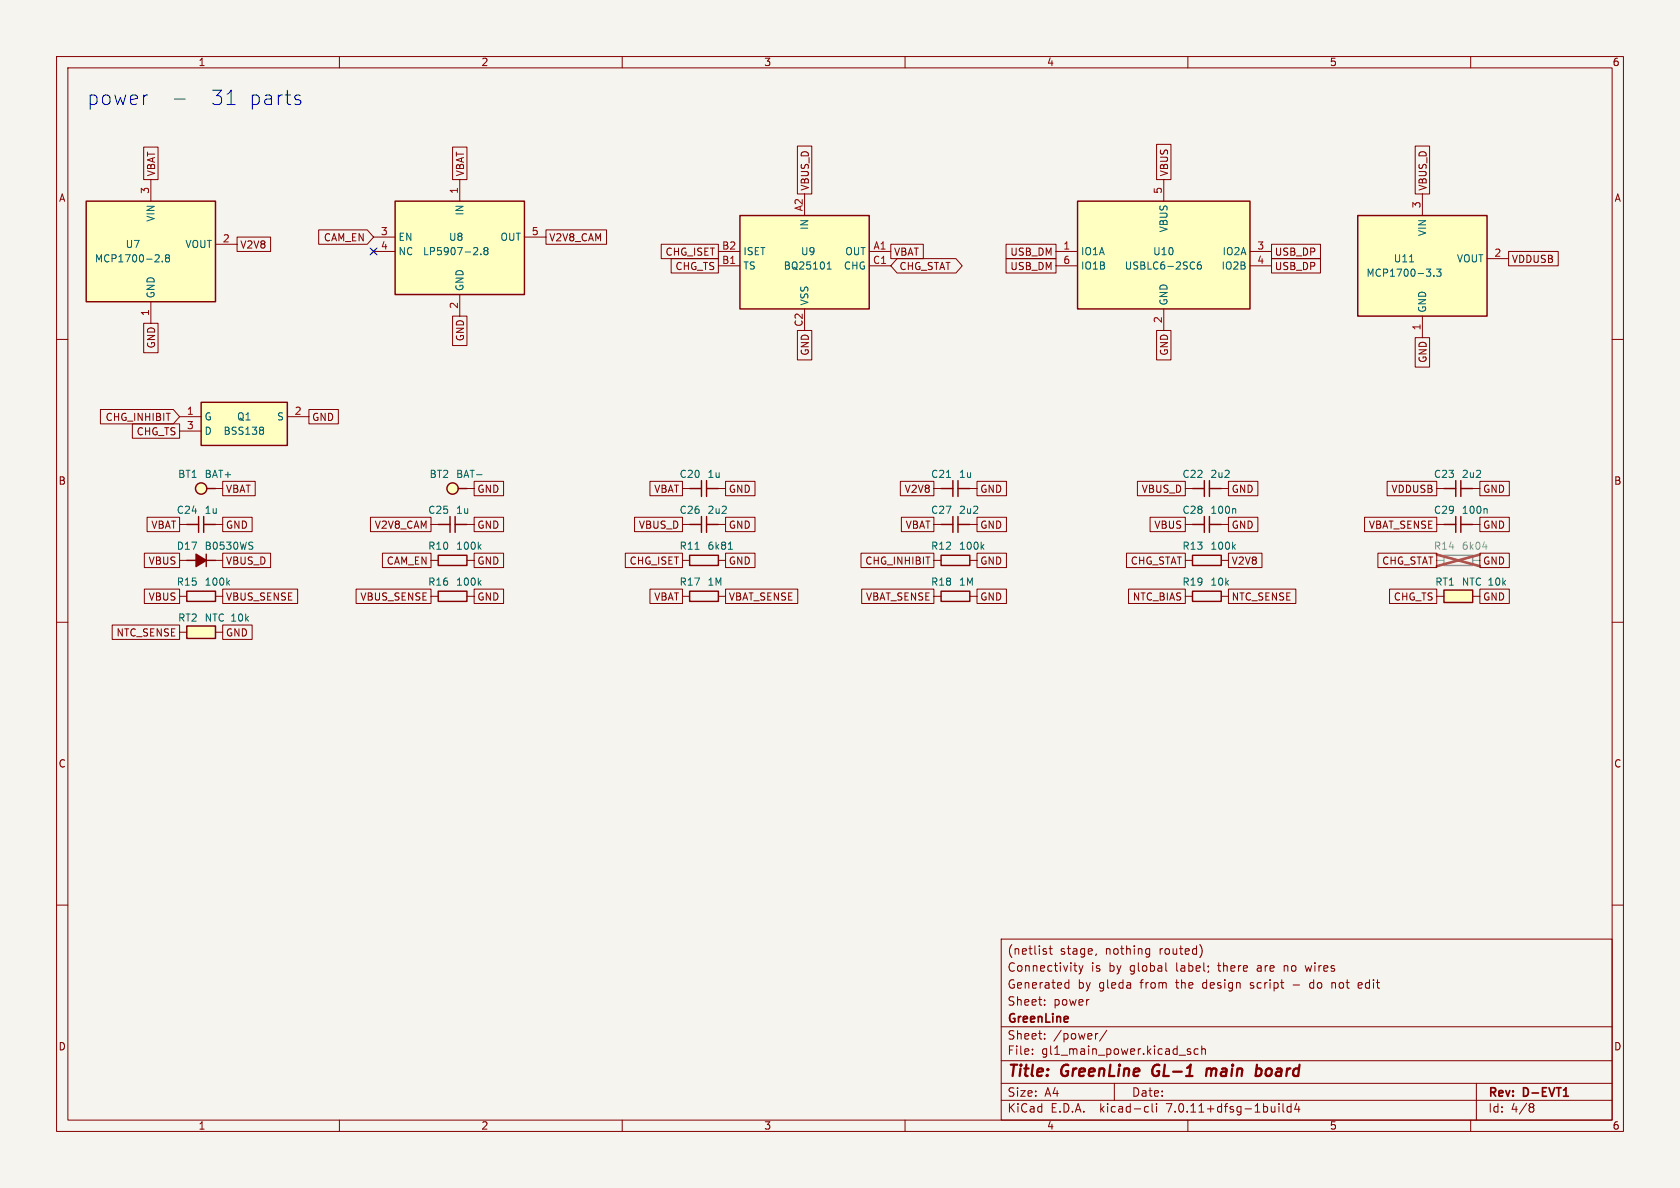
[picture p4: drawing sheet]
<svg xmlns="http://www.w3.org/2000/svg" width="297mm" height="210mm" viewBox="0 0 297 210" stroke-linecap="round" stroke-linejoin="round" font-family="sans-serif">
<path d="M0 0h297v210h-297z" fill="#f5f4ef" stroke="#f5f4ef" stroke-width=".18"/>
<g fill="none" stroke="#840000" stroke-width=".18">
<path d="M10 10h277v190h-277zM12 12h273v186h-273zM60 10v2M110 10v2M160 10v2M210 10v2M260 10v2M25.4 26h2.5v5.8h-2.5zM26.7 31.8v3.8M80 26h2.6v5.8h-2.6zM81.3 31.8v3.8M141 25.8h2.5v8.5h-2.5z"/>
<path d="M142.2 34.3v3.8M204.5 25.5h2.5v6.3h-2.5zM205.7 31.8v3.8M250.2 25.8h2.5v8.5h-2.5zM251.5 34.3v3.8M10 60h2M25.4 57.2h2.5v5.2h-2.5zM26.7 53.3v3.9M38.1 43.2h3.8M41.9 41.9h5.9v2.6h-5.9zM56.3 40.6h8.6l1.1 1.3-1.1 1.3h-8.6zM65.7 44.1l.7 .7"/>
<path d="M66 41.9h3.8M66 44.5h3.8M66.4 44.1l-.7 .7M80 55.9h2.6v5.2h-2.6zM81.3 52.1v3.8M92.7 41.9h3.8M96.5 40.6h10.7v2.6h-10.7zM116.9 43.2h10.1v2.5h-10.1zM118.7 45.7h8.3v2.6h-8.3zM127 44.5h3.8M127 47h3.8M141 58.4h2.5v5.2h-2.5z"/>
<path d="M142.2 54.6v3.8M153.7 44.5h3.8M153.7 47h3.8M157.5 43.2h5.7v2.5h-5.7zM158.6 45.7h10.4l1.1 1.3-1.1 1.3h-10.4l-1.1-1.3zM177.9 45.7h8.8v2.6h-8.8zM177.9 43.2h8.8v2.5h-8.8zM186.7 44.5h3.8M186.7 47h3.8M204.5 58.4h2.5v5.2h-2.5zM205.7 54.6v3.8M221 44.5h3.8"/>
<path d="M221 47h3.8M224.8 45.7h8.6v2.6h-8.6zM224.8 43.2h8.6v2.5h-8.6zM250.2 59.7h2.5v5.2h-2.5zM251.5 55.9v3.8M262.9 45.7h3.8M266.7 44.4h8.8v2.6h-8.8zM285 60h2M17.8 72.4h12.8l1.1 1.3-1.1 1.2h-12.8zM23.4 74.9h8.3v2.6h-8.3zM31.7 73.7h3.9M31.7 76.2h3.9"/>
<path d="M50.8 73.7h3.8M54.6 72.4h5.2v2.5h-5.2zM25.5 97.8h6.2v2.5h-6.2zM26 91.4h5.7v2.6h-5.7zM31.7 99.1h1.3M31.7 92.7h1.3M38.1 99.1h1.3M38.1 86.4h1.3M38.1 92.7h1.3M39.4 91.4h5.2v2.6h-5.2zM39.4 85.1h5.7v2.5h-5.7zM39.4 97.8h8.4v2.5h-8.4z"/>
<path d="M65.5 91.4h10.7v2.6h-10.7zM67.6 97.8h8.6v2.5h-8.6zM76.2 99.1h1.3M76.2 92.7h1.3M82.5 99.1h1.3M82.5 86.4h1.3M82.5 92.7h1.3M83.8 97.8h5.2v2.5h-5.2zM83.8 91.4h5.2v2.6h-5.2zM83.8 85.1h5.2v2.5h-5.2zM110.5 97.8h10.1v2.5h-10.1zM112.2 91.4h8.4v2.6h-8.4z"/>
<path d="M114.9 85.1h5.7v2.5h-5.7zM120.6 99.1h1.3M120.6 86.4h1.3M120.6 92.7h1.3M127 99.1h1.3M127 86.4h1.3M127 92.7h1.3M128.3 91.4h5.2v2.6h-5.2zM128.3 97.8h5.2v2.5h-5.2zM128.3 85.1h5.2v2.5h-5.2zM152.2 97.8h12.9v2.5h-12.9zM159.2 85.1h5.9v2.5h-5.9z"/>
<path d="M159.4 91.4h5.7v2.6h-5.7zM165.1 99.1h1.3M165.1 86.4h1.3M165.1 92.7h1.3M171.4 99.1h1.3M171.4 86.4h1.3M171.4 92.7h1.3M172.7 85.1h5.2v2.5h-5.2zM172.7 97.8h5.2v2.5h-5.2zM172.7 91.4h5.2v2.6h-5.2zM199.1 97.8h10.4v2.5h-10.4zM201.1 85.1h8.4v2.5h-8.4z"/>
<path d="M203.3 91.4h6.2v2.6h-6.2zM209.5 99.1h1.3M209.5 86.4h1.3M209.5 92.7h1.3M215.9 99.1h1.3M215.9 86.4h1.3M215.9 92.7h1.3M217.2 97.8h5.9v2.5h-5.9zM217.2 91.4h5.2v2.6h-5.2zM217.2 85.1h5.2v2.5h-5.2zM241.2 91.4h12.8v2.6h-12.8zM243.6 97.8h10.4v2.5h-10.4z"/>
<path d="M245.2 85.1h8.8v2.5h-8.8zM254 86.4h1.3M254 92.7h1.3M260.3 86.4h1.3M260.3 92.7h1.3M261.6 91.4h5.2v2.6h-5.2zM261.6 85.1h5.2v2.5h-5.2zM261.6 97.8h5.2v2.5h-5.2zM10 110h2M19.8 110.5h11.9v2.5h-11.9zM25.5 104.1h6.2v2.6h-6.2zM31.7 105.4h1.3"/>
<path d="M31.7 111.8h1.3M38.1 105.4h1.3M38.1 111.8h1.3M39.4 110.5h5.2v2.5h-5.2zM39.4 104.1h13.2v2.6h-13.2zM63 104.1h13.2v2.6h-13.2zM76.2 105.4h1.3M82.5 105.4h1.3M83.8 104.1h5.2v2.6h-5.2zM114.9 104.1h5.7v2.6h-5.7zM120.6 105.4h1.3M127 105.4h1.3"/>
<path d="M128.3 104.1h12.7v2.6h-12.7zM152.3 104.1h12.8v2.6h-12.8zM165.1 105.4h1.3M171.4 105.4h1.3M172.7 104.1h5.2v2.6h-5.2zM199.5 104.1h10v2.6h-10zM209.5 105.4h1.3M215.9 105.4h1.3M217.2 104.1h11.9v2.6h-11.9zM245.7 104.1h8.3v2.6h-8.3zM254 105.4h1.3M260.3 105.4h1.3"/>
<path d="M261.6 104.1h5.2v2.6h-5.2zM285 110h2M10 160h2M285 160h2M177 166h108v32h-108zM184.7 176.8v.1M184.7 177.6v.1M184.8 168.2l.2 .2-.2 .3M184.8 167.7l.2 .1M185.5 167.7h.5M185.7 167.2v1.3l.3 .2M188.4 174.6h.6"/>
<path d="M188.4 173.8h.6M189 173.2v1.5M189.8 170.7h.6M190 171.5l.4 .2M190.7 170.7l.4 1M191.1 171.7l-.1 .4-.3 .1M191.5 170.7l-.4 1M193.8 168.6l-.1 .3M202.8 167.7l.4 .1M203.2 168.6l-.4 .1M203.2 167.7v1.2l-.1 .2-.4 .1M206.1 170.2v1.3l.2 .2"/>
<path d="M212.3 167.3l.2 .7-.2 1M227 170.7v1M227.1 170.8h-.1M228.6 174.1h1.1M230.7 170.7l.3 1M231.8 173.7l-.3 .3v.4l.3 .3M235.5 173.7v1M235.9 173.7l-.4 .1M240.7 173.8l-.4-.1-.2 .2 .1 .7h.5M240.8 174.1l-.7 .1M60 198v2M110 198v2"/>
<path d="M160 198v2M177 194.5h108M177 191.5h108M177 187.5h108M177 181.5h108M182.5 186.3v.1M182.5 185.5v.1M184.7 183.6v.1M184.7 182.8v.1M194.1 182.7l-.3 .1M195.7 182.1l-1.3 2M197 191.5v3"/>
<path d="M202.6 195.6l.4 .1M203 196.5l-.4 .1M203.7 195.1v1.3l.2 .2M204.5 195.1v.1M204.5 195.6v1M210 198v2M210.5 185.5l-.4-.1-.2 .2 .1 .2 .5 .2v.3h-.6M211.8 185.5l-.4-.1-.3 .3v.4l.1 .2h.6M212.5 185.5l.2-.1 .3 .1 .1 .9M212.5 184.9v1.5M226.1 195.1v.1M226.1 195.6v1"/>
<path d="M226.8 195.1v1.3l.2 .2M228.2 195.7l-.4-.1-.3 .3v.4l.2 .2h.5M228.2 195.1v1.5M229.2 195l-.3 1.1h.9M229.6 195.6v1M260 198v2M261 191.5v6.5M270.6 195.1h.3l.3 .3-.3 .3M270.6 195.7h.3M270.9 195.7l.2 .2 .1 .4-.3 .3h-.3"/>
</g>
<path d="M276.4 193.8h.9" fill="none" stroke="#840000" stroke-width=".3"/>
<path d="M204 188.5a1.27 1.27 0 0 0 0 1.6M213.4 188.9l-.2 1.3M214.1 189a.57 .57 0 0 0-.8 .1M214.2 189.2l-.1 1M222.3 188.9h.4l.3 .2v.7a.66 .66 0 0 1-.8 .4" fill="none" stroke="#840000" stroke-width=".4"/>
<g fill="none" stroke="#840000" stroke-width=".25">
<path d="M15.2 35.6h22.9v17.7h-22.9zM69.8 35.6h22.9v16.5h-22.9zM130.8 38.1h22.9v16.5h-22.9zM190.5 35.6h30.5v19h-30.5zM240 38.1h22.9v17.8h-22.9zM35.6 71.1h15.2v7.6h-15.2zM33 92.7h2.1M33 99.1h1.7M35.1 91.3v2.8M36 92.7h2.1M36 91.3v2.8M36.5 99.1h1.6"/>
<path d="M36.5 98v2.2M36.6 86.4h1.5M77.5 98.2h5v1.8h-5zM77.5 92.7h2.1M79.6 91.3v2.8M80.5 92.7h2M80.5 91.3v2.8M81 86.4h1.5M121.9 98.2h5.1v1.8h-5.1zM121.9 86.4h2.1M121.9 92.7h2.1M124 85v2.8"/>
<path d="M124 91.3v2.8M124.9 86.4h2.1M124.9 92.7h2.1M124.9 85v2.8M124.9 91.3v2.8M166.4 98.2h5v1.8h-5zM166.4 86.4h2.1M166.4 92.7h2.1M168.5 85v2.8M168.5 91.3v2.8M169.4 86.4h2M169.4 92.7h2"/>
<path d="M169.4 85v2.8M169.4 91.3v2.8M210.8 98.2h5.1v1.8h-5.1zM210.8 86.4h2.1M210.8 92.7h2.1M212.9 85v2.8M212.9 91.3v2.8M213.8 86.4h2.1M213.8 85v2.8M213.8 91.3v2.8M213.8 92.7h2.1M255.3 86.4h2.1"/>
<path d="M255.3 92.7h2.1M257.4 85v2.8M257.4 91.3v2.8M258.3 86.4h2M258.3 92.7h2M258.3 85v2.8M258.3 91.3v2.8M33 110.7h5.1v2.2h-5.1zM33 104.5h5.1v1.8h-5.1zM77.5 104.5h5v1.8h-5zM121.9 104.5h5.1v1.8h-5.1zM166.4 104.5h5v1.8h-5z"/>
<path d="M210.8 104.5h5.1v1.8h-5.1zM255.3 104.3h5v2.2h-5z"/>
<circle cx="35.6" cy="86.4" r="1"/>
<circle cx="80" cy="86.4" r="1"/>
</g>
<g fill="none" stroke="#006464" stroke-width=".18">
<path d="M27.4 46.3h.8M28.1 45.2v.4M28.7 46.2v.1M29.5 45.6l-.3-.3 .3-.3h.2l.3 .3-.3 .3M29.5 45.6l-.3 .2 .1 .4 .2 .1 .3-.1 .2-.1v-.3l-.3-.2M29.5 45.6h.2M84.3 43.8l.2 .2-.1 .3-.7 .7h.8M85 44.9v.1M85.8 44.3l-.3 .2 .1 .4 .2 .1h.3l.2-.2v-.3l-.3-.2M85.8 44.3l-.3-.2 .3-.3h.2l.3 .2-.3 .3M85.8 44.3h.2M146.2 47.6h.8"/>
<path d="M146.2 46.7l.4-.4v1.3M212.3 46.3l-.4 .1a.85 .85 0 0 0 0 1.2l.4-.2 .1-.4-.2-.2h-.4l-.1 .2M249.2 46.3h.7M252.2 47.6h.7l-.4 .5M252.9 48.2v.5M253.5 48.7v.1M254 47.6h.8l-.5 .5 .4 .1v.5l-.2 .1-.5-.1M46.4 75.5l.2 .3-.2 .3 .2 .2v.2l-.2 .3M44.5 96.5l.2 .2-.2 .4M44.5 95.8l.2 .1M84.3 83.9h.9M84.7 96.6l.3 .5"/>
<path d="M85 96.3l-.4 .4M122.9 97.1h.7M128.8 97.1h.7M129 96l.1-.2v1.3M167.3 84.4h.7M173.6 96.6l.3 .5M173.9 96.3l-.4 .4M218 96.6l.4 .5M218.3 89.9l.2 .2v.6M218.4 96.3l-.5 .4M262.7 89.9l.2 .2v.6M40.2 103l.4 .4"/>
<path d="M40.6 102.6l-.5 .5M84.7 103l.3 .4M85 102.6l-.4 .5"/>
</g>
<g fill="#ffffc2" stroke="#ffffc2" stroke-width=".18">
<path d="M69.8 35.6h22.9v16.5h-22.9z"/>
<path d="M255.3 104.3h5v2.2h-5z"/>
<path d="M15.2 35.6h22.9v17.7h-22.9z"/>
<path d="M35.6 71.1h15.2v7.6h-15.2z"/>
<path d="M33 110.7h5.1v2.2h-5.1z"/>
<path d="M130.8 38.1h22.9v16.5h-22.9z"/>
<path d="M240 38.1h22.9v17.8h-22.9z"/>
<path d="M190.5 35.6h30.5v19h-30.5z"/>
<circle cx="35.6" cy="86.4" r="1"/>
<circle cx="80" cy="86.4" r="1"/>
</g>
<path d="M255.3 98.2h5v1.8h-5z" fill="none" stroke="#9c9b98" stroke-width=".25"/>
<path d="M254 99.1h1.3M260.3 99.1h1.3" fill="none" stroke="#9c9b98" stroke-width=".18"/>
<path d="M262.1 96.7h.8" fill="none" stroke="#939391" stroke-width=".18"/>
<path d="M254 98l7.6 2.1M261.6 98l-7.6 2.1" fill="none" stroke="#eb3a3d" stroke-width=".46"/>
<path d="M34.7 98l1.8 1.1-1.8 1.1z" fill="#840000" stroke="#840000" stroke-width=".25"/>
<path d="M30.8 17.5h2M40.1 18.5h1.5M52.5 17.6l.6 .2 .1 .3-.4 .4h-.4M52.5 16.8l.6 .1" fill="none" stroke="#0000c2" stroke-width=".18"/>
<path d="M65.4 43.8l1.2 1.3M66.6 43.8l-1.2 1.3" fill="none" stroke="#000084" stroke-width=".18"/>
<g font-size="3.5" fill="#0000c2">
<text x="15.2" y="18.8">power</text>
<text x="36.9" y="18.8">31</text>
<text x="43.7" y="18.8">parts</text>
</g>
<g font-size="2.8" fill="#840000">
<text x="178" y="190.9">Title:</text>
<text x="187.7" y="190.9">GreenLine</text>
<text x="204.6" y="190.9">GL-1</text>
<text x="214.9" y="190.9">main</text>
<text x="224.4" y="190.9">board</text>
</g>
<g font-size="2.1" fill="#840000">
<text x="178" y="172">Connectivity</text>
<text x="178" y="169">(netlist</text>
<text x="187.4" y="169">stage,</text>
<text x="192.9" y="172">is</text>
<text x="195.5" y="169">nothing</text>
<text x="196.1" y="172">by</text>
<text x="199.9" y="172">global</text>
<text x="205.1" y="169">routed)</text>
<text x="208.2" y="172">label;</text>
<text x="215.8" y="172">there</text>
<text x="222.8" y="172">are</text>
<text x="227.7" y="172">no</text>
<text x="231.7" y="172">wires</text>
<text x="178" y="178">Sheet:</text>
<text x="178" y="175">Generated</text>
<text x="186.2" y="178">power</text>
<text x="190.5" y="175">by</text>
<text x="194.3" y="175">gleda</text>
<text x="201.8" y="175">from</text>
<text x="208.2" y="175">the</text>
<text x="213" y="175">design</text>
<text x="221.6" y="175">script</text>
<text x="232.4" y="175">do</text>
<text x="236.4" y="175">not</text>
<text x="241.3" y="175">edit</text>
<text x="178" y="184">Sheet:</text>
<text x="178" y="181.2">GreenLine</text>
<text x="186.2" y="184">/power/</text>
<text x="178" y="186.7">File:</text>
<text x="184.1" y="186.7">gl1_main_power.kicad_sch</text>
<text x="178" y="196.9">KiCad</text>
<text x="178" y="194.1">Size:</text>
<text x="184.7" y="194.1">A4</text>
<text x="185.7" y="196.9">E.D.A.</text>
<text x="194.6" y="196.9">kicad-cli</text>
<text x="200" y="194.1">Date:</text>
<text x="206.5" y="196.9">7.0.11+dfsg-1build4</text>
<text x="263" y="194.3">Rev:</text>
<text x="263" y="196.9">Id:</text>
<text x="267.1" y="196.9">4/8</text>
<text x="269.4" y="194.3">D-EVT1</text>
</g>
<g font-size="1.8" fill="#840000">
<text x="35" y="11.9">1</text>
<text x="85" y="11.9">2</text>
<text x="135" y="11.9">3</text>
<text x="185" y="11.9">4</text>
<text x="235" y="11.9">5</text>
<text x="285" y="11.9">6</text>
<text x="10.3" y="35.9">A</text>
<text x="27.6" y="31.3" transform="rotate(-90 27.6 31.3)">VBAT</text>
<text x="82.2" y="31.3" transform="rotate(-90 82.2 31.3)">VBAT</text>
<text x="143.2" y="33.8" transform="rotate(-90 143.2 33.8)">VBUS_D</text>
<text x="206.7" y="31.3" transform="rotate(-90 206.7 31.3)">VBUS</text>
<text x="252.4" y="33.8" transform="rotate(-90 252.4 33.8)">VBUS_D</text>
<text x="285.3" y="35.9">A</text>
<text x="42.4" y="44.1">V2V8</text>
<text x="57.2" y="42.9">CAM_EN</text>
<text x="97" y="42.9">V2V8_CAM</text>
<text x="117.6" y="45.4">CHG_ISET</text>
<text x="119.3" y="47.9">CHG_TS</text>
<text x="158" y="45.4">VBAT</text>
<text x="158.9" y="47.9">CHG_STAT</text>
<text x="178.5" y="47.9">USB_DM</text>
<text x="178.5" y="45.4">USB_DM</text>
<text x="225.3" y="47.9">USB_DP</text>
<text x="225.3" y="45.4">USB_DP</text>
<text x="267.2" y="46.7">VDDUSB</text>
<text x="27.6" y="61.7" transform="rotate(-90 27.6 61.7)">GND</text>
<text x="82.2" y="60.4" transform="rotate(-90 82.2 60.4)">GND</text>
<text x="143.2" y="63" transform="rotate(-90 143.2 63)">GND</text>
<text x="206.7" y="63" transform="rotate(-90 206.7 63)">GND</text>
<text x="252.4" y="64.2" transform="rotate(-90 252.4 64.2)">GND</text>
<text x="18.6" y="74.6">CHG_INHIBIT</text>
<text x="24.1" y="77.2">CHG_TS</text>
<text x="55.1" y="74.6">GND</text>
<text x="10.3" y="85.9">B</text>
<text x="39.8" y="87.3">VBAT</text>
<text x="84.3" y="87.3">GND</text>
<text x="115.6" y="87.3">VBAT</text>
<text x="128.7" y="87.3">GND</text>
<text x="159.8" y="87.3">V2V8</text>
<text x="173.2" y="87.3">GND</text>
<text x="201.7" y="87.3">VBUS_D</text>
<text x="217.6" y="87.3">GND</text>
<text x="245.9" y="87.3">VDDUSB</text>
<text x="262.1" y="87.3">GND</text>
<text x="285.3" y="85.9">B</text>
<text x="26.7" y="93.7">VBAT</text>
<text x="39.8" y="93.7">GND</text>
<text x="66.1" y="93.7">V2V8_CAM</text>
<text x="84.3" y="93.7">GND</text>
<text x="112.8" y="93.7">VBUS_D</text>
<text x="128.7" y="93.7">GND</text>
<text x="160" y="93.7">VBAT</text>
<text x="173.2" y="93.7">GND</text>
<text x="204" y="93.7">VBUS</text>
<text x="217.6" y="93.7">GND</text>
<text x="241.9" y="93.7">VBAT_SENSE</text>
<text x="262.1" y="93.7">GND</text>
<text x="26.2" y="100">VBUS</text>
<text x="39.8" y="100">VBUS_D</text>
<text x="68.3" y="100">CAM_EN</text>
<text x="84.3" y="100">GND</text>
<text x="111.2" y="100">CHG_ISET</text>
<text x="128.7" y="100">GND</text>
<text x="152.9" y="100">CHG_INHIBIT</text>
<text x="173.2" y="100">GND</text>
<text x="199.8" y="100">CHG_STAT</text>
<text x="217.6" y="100">V2V8</text>
<text x="244.2" y="100">CHG_STAT</text>
<text x="262.1" y="100">GND</text>
<text x="26.2" y="106.4">VBUS</text>
<text x="39.8" y="106.4">VBUS_SENSE</text>
<text x="63.6" y="106.4">VBUS_SENSE</text>
<text x="84.3" y="106.4">GND</text>
<text x="115.6" y="106.4">VBAT</text>
<text x="128.7" y="106.4">VBAT_SENSE</text>
<text x="153" y="106.4">VBAT_SENSE</text>
<text x="173.2" y="106.4">GND</text>
<text x="200.2" y="106.4">NTC_BIAS</text>
<text x="217.6" y="106.4">NTC_SENSE</text>
<text x="246.3" y="106.4">CHG_TS</text>
<text x="262.1" y="106.4">GND</text>
<text x="20.5" y="112.7">NTC_SENSE</text>
<text x="39.8" y="112.7">GND</text>
<text x="10.3" y="135.9">C</text>
<text x="285.3" y="135.9">C</text>
<text x="10.3" y="185.9">D</text>
<text x="285.3" y="185.9">D</text>
<text x="35" y="199.9">1</text>
<text x="85" y="199.9">2</text>
<text x="135" y="199.9">3</text>
<text x="185" y="199.9">4</text>
<text x="235" y="199.9">5</text>
<text x="285" y="199.9">6</text>
</g>
<g font-size="1.8" fill="#a90000">
<text x="26.4" y="34.4" transform="rotate(-90 26.4 34.4)">3</text>
<text x="81" y="34.4" transform="rotate(-90 81 34.4)">1</text>
<text x="205.5" y="34.4" transform="rotate(-90 205.5 34.4)">5</text>
<text x="67.2" y="41.7">3</text>
<text x="93.9" y="41.7">5</text>
<text x="142" y="37.4" transform="rotate(-90 142 37.4)">A2</text>
<text x="251.2" y="36.9" transform="rotate(-90 251.2 36.9)">3</text>
<text x="39.3" y="42.9">2</text>
<text x="67.2" y="44.2">4</text>
<text x="127.6" y="46.7">B1</text>
<text x="127.6" y="44.2">B2</text>
<text x="154.2" y="46.7">C1</text>
<text x="154.3" y="44.2">A1</text>
<text x="187.9" y="44.2">1</text>
<text x="187.9" y="46.7">6</text>
<text x="222.2" y="44.2">3</text>
<text x="222.2" y="46.7">4</text>
<text x="264.1" y="45.5">2</text>
<text x="26.4" y="56" transform="rotate(-90 26.4 56)">1</text>
<text x="81" y="54.7" transform="rotate(-90 81 54.7)">2</text>
<text x="142" y="57.9" transform="rotate(-90 142 57.9)">C2</text>
<text x="205.5" y="57.2" transform="rotate(-90 205.5 57.2)">2</text>
<text x="251.2" y="58.5" transform="rotate(-90 251.2 58.5)">1</text>
<text x="32.9" y="73.4">1</text>
<text x="32.9" y="75.9">3</text>
<text x="52" y="73.4">2</text>
</g>
<g font-size="1.8" fill="#006464">
<text x="27.5" y="39.3" transform="rotate(-90 27.5 39.3)">VIN</text>
<text x="82.1" y="38.2" transform="rotate(-90 82.1 38.2)">IN</text>
<text x="143.1" y="40.7" transform="rotate(-90 143.1 40.7)">IN</text>
<text x="206.6" y="41.2" transform="rotate(-90 206.6 41.2)">VBUS</text>
<text x="252.3" y="41.8" transform="rotate(-90 252.3 41.8)">VIN</text>
<text x="16.7" y="46.6">MCP1700-2.8</text>
<text x="22.1" y="44">U7</text>
<text x="32.7" y="44">VOUT</text>
<text x="70.4" y="42.8">EN</text>
<text x="70.4" y="45.3">NC</text>
<text x="74.7" y="45.3">LP5907-2.8</text>
<text x="79.3" y="42.8">U8</text>
<text x="88.4" y="42.8">OUT</text>
<text x="131.3" y="47.9">TS</text>
<text x="131.3" y="45.3">ISET</text>
<text x="138.4" y="47.9">BQ25101</text>
<text x="141.5" y="45.3">U9</text>
<text x="149.1" y="47.9">CHG</text>
<text x="149.3" y="45.3">OUT</text>
<text x="191" y="45.3">IO1A</text>
<text x="191" y="47.9">IO1B</text>
<text x="198.7" y="47.9">USBLC6-2SC6</text>
<text x="203.8" y="45.3">U10</text>
<text x="215.9" y="47.9">IO2B</text>
<text x="216" y="45.3">IO2A</text>
<text x="246.3" y="46.6">U11</text>
<text x="257.5" y="46.6">VOUT</text>
<text x="27.5" y="52.8" transform="rotate(-90 27.5 52.8)">GND</text>
<text x="82.1" y="51.6" transform="rotate(-90 82.1 51.6)">GND</text>
<text x="241.5" y="49.1">MCP1700-3.3</text>
<text x="143.1" y="54.1" transform="rotate(-90 143.1 54.1)">VSS</text>
<text x="206.6" y="54.1" transform="rotate(-90 206.6 54.1)">GND</text>
<text x="252.3" y="55.4" transform="rotate(-90 252.3 55.4)">GND</text>
<text x="36.1" y="74.5">G</text>
<text x="36.1" y="77.1">D</text>
<text x="39.4" y="77.1">BSS138</text>
<text x="41.8" y="74.5">Q1</text>
<text x="48.9" y="74.5">S</text>
<text x="31.4" y="84.7">BT1</text>
<text x="36.1" y="84.7">BAT+</text>
<text x="75.8" y="84.7">BT2</text>
<text x="80.5" y="84.7">BAT-</text>
<text x="120.1" y="84.7">C20</text>
<text x="125" y="84.7">1u</text>
<text x="164.5" y="84.7">C21</text>
<text x="169.4" y="84.7">1u</text>
<text x="209" y="84.7">C22</text>
<text x="213.9" y="84.7">2u2</text>
<text x="253.4" y="84.7">C23</text>
<text x="258.3" y="84.7">2u2</text>
<text x="31.2" y="91">C24</text>
<text x="36.1" y="91">1u</text>
<text x="75.6" y="91">C25</text>
<text x="80.5" y="91">1u</text>
<text x="120.1" y="91">C26</text>
<text x="125" y="91">2u2</text>
<text x="164.5" y="91">C27</text>
<text x="169.4" y="91">2u2</text>
<text x="209" y="91">C28</text>
<text x="213.9" y="91">100n</text>
<text x="253.4" y="91">C29</text>
<text x="258.3" y="91">100n</text>
<text x="31.2" y="97.4">D17</text>
<text x="36.1" y="97.4">B0530WS</text>
<text x="75.6" y="97.4">R10</text>
<text x="80.5" y="97.4">100k</text>
<text x="120.1" y="97.4">R11</text>
<text x="125" y="97.4">6k81</text>
<text x="164.5" y="97.4">R12</text>
<text x="169.4" y="97.4">100k</text>
<text x="209" y="97.4">R13</text>
<text x="213.9" y="97.4">100k</text>
<text x="31.2" y="103.7">R15</text>
<text x="36.1" y="103.7">100k</text>
<text x="75.6" y="103.7">R16</text>
<text x="80.5" y="103.7">100k</text>
<text x="120.1" y="103.7">R17</text>
<text x="125" y="103.7">1M</text>
<text x="164.5" y="103.7">R18</text>
<text x="169.4" y="103.7">1M</text>
<text x="209" y="103.7">R19</text>
<text x="213.9" y="103.7">10k</text>
<text x="253.6" y="103.7">RT1</text>
<text x="258.3" y="103.7">NTC 10k</text>
<text x="31.4" y="110.1">RT2</text>
<text x="36.1" y="110.1">NTC 10k</text>
</g>
<g font-size="1.8" fill="#939391">
<text x="253.4" y="97.4">R14</text>
<text x="258.3" y="97.4">6k04</text>
</g>
</svg>
